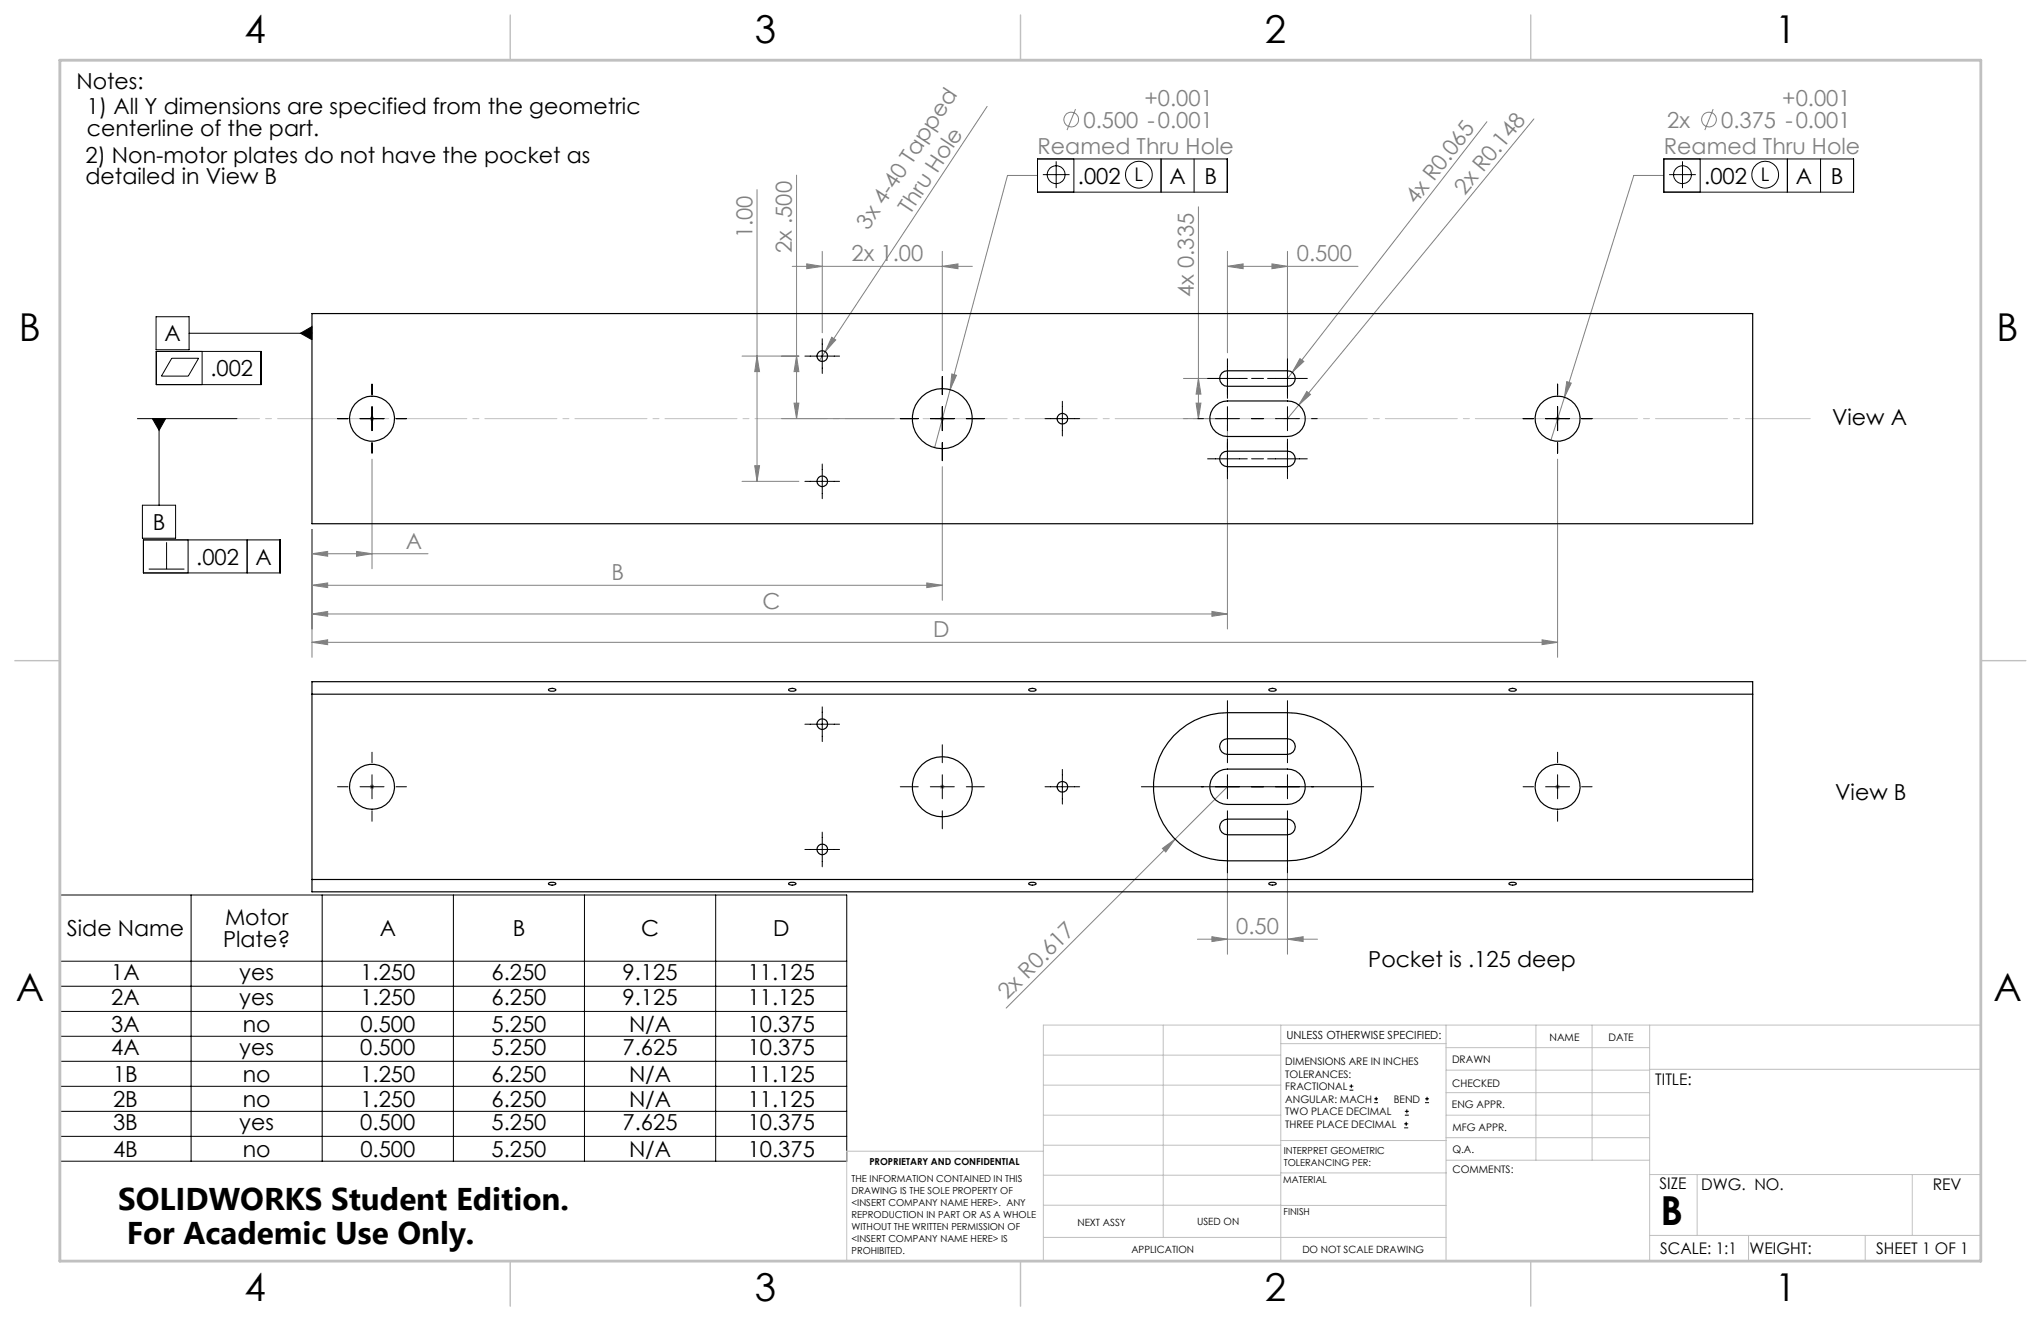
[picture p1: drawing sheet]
<svg xmlns="http://www.w3.org/2000/svg" width="432mm" height="279mm" viewBox="0 0 432 279" stroke-linecap="round" stroke-linejoin="round" font-family="sans-serif">
<g fill="none" stroke="#808080" stroke-width=".21">
<path d="M168.5 37v51.5M208.8 22.5l-34.2 51.9M219.5 37.1h-6.4l-15.4 57.6M227.5 23.1l-1.8 4.4M314.6 25.8l-41.2 52.9M324.5 25.2l-49.7 60.5M352 37.1h-6.3l-14.7 46.9M362.4 23.1l-1.7 4.4M160.2 40.1v61.7M167.6 56.3h38.1M170.7 55.8l3.3 .5-3.3 .5zM174 53.2v17.2"/>
<path d="M199.4 56.3l3.3-.5v1zM199.4 53.2v25.2M253.5 43.7v44.8M259.7 56.3l3.3-.5v1zM259.7 56.3h27.6M259.7 53.2v21.4M269.1 55.8l3.3 .5-3.3 .5zM272.4 53.2v25.6M157 75.3h12M160.2 75.3l.5 3.3h-1zM168.5 75.3l.5 3.3h-1zM174.6 74.4l-1.2 1.9"/>
<path d="M176 71.3l.8 .6-2.2 2.5zM201.4 79.1l1 .3-1.4 3zM273.4 78.7l-1 1.3M275 75.8l.8 .6-2.4 2.3zM78.2 88.5h1M78.4 88.2l.7 .7M78.7 88.1v1M78.7 97.1v23.2M79.1 88.2l-.7 .7M159.7 98.5h1l-.5 3.3zM165.3 88.5h23.9M168 85.3h1l-.5 3.2z"/>
<path d="M198.9 88.5h.9M199 88.2l.7 .7M199.4 88.1v1M199.4 98.7v28.3M199.7 88.2l-.7 .7M250.4 88.5h8M250.4 80h8M253 85.3h1.1l-.6 3.2zM253.5 80l.6 3.4h-1.1zM259.7 89.8v43.2M274.8 85.7l-2.4 2.8M276.5 82.8l.7 .6-2.4 2.3z"/>
<path d="M329 88.5h1M329.2 88.2l.7 .7M329.5 88.1v1M329.5 97.1v41.9M329.9 88.2l-.7 .7M331 84l-2.9 9.1M331.5 80.7l.9 .3-1.4 3zM66 117.1l3.3-.5v1.1zM66 112v27M66 117.1h24.6M75.4 116.6l3.3 .5-3.3 .6zM157 101.8h12"/>
<path d="M66 123.8l3.3-.5v1zM66 135.9l3.3-.6v1zM66 129.9l3.3-.6v1.1zM66 123.8h133.4M66 135.9h263.5M66 129.9h193.7M196.1 123.3l3.3 .5-3.3 .5zM256.4 129.3l3.3 .6-3.3 .5zM326.2 135.3l3.3 .6-3.3 .4zM78.2 166.4h1M78.4 166.1l.7 .7M78.7 165.9v1"/>
<path d="M79.1 166.1l-.7 .7M198.9 166.4h.9M199 166.1l.7 .7M199.4 165.9v1M199.7 166.1l-.7 .7M245.9 179.5l2.7-2-2 2.7zM259.7 166.4l-46.8 46.8M329 166.4h1M329.2 166.1l.7 .7M329.5 165.9v1M329.9 166.1l-.7 .7M253.3 198.6h25.4"/>
<path d="M256.4 198.1l3.3 .5-3.3 .5zM259.7 183.3v18.5M272.4 198.6l3.3-.5v1zM272.4 183.3v18.5"/>
<circle cx="226.6" cy="25.3" r="1.55"/>
<circle cx="361.6" cy="25.3" r="1.55"/>
</g>
<g fill="none" stroke="#000" stroke-width=".21">
<path d="M219.5 33.6h40.1v7h-40.1zM220.6 36.9h5.7M223.4 34.1v5.7M227.2 33.6v7M245.6 33.6v7M252.6 33.6v7M352 33.6h40.1v7h-40.1zM353.1 36.9h5.7M356 34.1v5.7M359.7 33.6v7M378.1 33.6v7M385.2 33.6v7"/>
<path d="M33 67h7v7h-7zM33.1 74.3h22.1v7.1h-22.1zM36.3 75.8h5.7l-2.2 3.8h-5.7zM40 70.5h26M42.8 74.3v7.1M63.6 70.5l2.4-1.4v2.8zM170.3 75.3h7.3M174 71.6v7.4M199.4 79.7v3.8M259.7 75.9v8.3M272.4 75.9v8.3M29.1 88.5h21"/>
<path d="M32.2 88.5h2.8l-1.3 2.5zM33.7 88.5v18.4M71.4 88.5h2.2M76.2 88.5h5M78.7 81.2v2.3M78.7 86v5.1M78.7 93.6v2.2M83.8 88.5h2.2M174 98.1v7.4M190.5 88.5h3.8M196.8 88.5h5.1M199.4 86v5.1"/>
<path d="M199.4 93.6v3.8M204.4 88.5h3.8M221.1 88.5h7.3M224.8 84.9v7.3M253.4 88.5h1.2M255.5 80h8.4M255.5 97h8.4M257.1 88.5h5.1M259.7 86v5.1M259.7 92.9v8.3M264.8 88.5h1.2M266.1 88.5h1.2"/>
<path d="M268.2 80h8.4M268.2 97h8.4M269.8 88.5h5.1M272.4 86v5.1M272.4 92.9v8.3M277.5 88.5h1.2M322.2 88.5h2.2M327 88.5h5.1M329.5 81.2v2.3M329.5 86v5.1M329.5 93.6v2.2M334.6 88.5h2.2"/>
<path d="M30.1 106.9h7v6.9h-7zM30.3 114.2h29v7h-29zM35.2 114.7v5.7M39.8 114.2v7M52.3 114.2v7M170.3 101.8h7.3M31.5 120.4h7.5M78.7 159.1v2.2M170.3 153.2h7.3M174 149.5v7.3M199.4 157.5v3.8M259.7 148.2v13.1"/>
<path d="M272.4 148.2v13.1M329.5 159.1v2.2M71.4 166.4h2.2M76.2 166.4h5M78.7 163.9v5M78.7 171.5v2.2M83.8 166.4h2.2M170.3 179.7h7.3M174 176v7.3M190.5 166.4h3.8M196.8 166.4h5.1M199.4 163.9v5"/>
<path d="M199.4 171.5v3.8M204.4 166.4h3.8M221.1 166.4h7.3M224.8 162.7v7.4M241.5 166.4h49.1M259.7 163.9v5M259.7 171.5v13.1M272.4 163.9v5M272.4 171.5v13.1M322.2 166.4h2.2M327 166.4h5.1M329.5 163.9v5"/>
<path d="M329.5 171.5v2.2M334.6 166.4h2.2M12.7 189.3h166.4v56.3h-166.4zM40.4 189.3v56.3M68.2 189.3v56.3M95.9 189.3v56.3M123.6 189.3v56.3M151.4 189.3v56.3M12.7 203.3h166.4M12.7 208.6h166.4M12.7 213.9h166.4M12.7 219.2h166.4"/>
<path d="M12.7 235.1h166.4M12.7 224.5h166.4M12.7 229.8h166.4M285.5 230.6h.8M285.5 229.7h.8M285.9 229.3v.9M290.7 233.2h.8M290.7 232.4h.8M291.1 232v.8M297.1 238.5h.8M297.1 237.7h.8M297.2 235.9h.9"/>
<path d="M297.2 235.1h.9M297.5 237.3v.8M297.6 234.6v.9M301.5 233.2h.8M301.5 232.4h.8M301.9 232v.8M12.7 240.3h166.4"/>
<circle cx="223.4" cy="37" r="1.89"/>
<circle cx="240.9" cy="37" r="2.83"/>
<circle cx="356" cy="37" r="1.9"/>
<circle cx="373.4" cy="37" r="2.83"/>
</g>
<path d="M66 88.5h317" fill="none" stroke="#c0c0c0" stroke-width=".21" stroke-dasharray="15.2 1.3 1.3 1.3" stroke-dashoffset="1.5"/>
<path d="M66 88.5h-15.8" fill="none" stroke="#c0c0c0" stroke-width=".21" stroke-dasharray="15.2 1.3 1.3 1.3" stroke-dashoffset="7.9"/>
<g fill="none" stroke="#c0c0c0" stroke-width=".21">
<path d="M246.1 216.8v44.9M271 216.8v49.9M305.9 216.8v49.9M324.9 216.8v28.6M336.8 216.8v28.6M349 216.8v49.9M220.7 235.9h50.3M220.7 229.5h50.3M220.7 223.2h50.3M271 220.7h34.9M305.9 231.1h43.1M305.9 226.3h43.1"/>
<path d="M305.9 221.6h43.1M305.9 235.9h43.1M349 226.2h70.1M220.7 243.5h-41.6v23.2h240v-49.9h-198.4v49.9M220.7 254.9l85.2 .1M220.7 248.6h50.3M220.7 242.2h50.3M271 248.1h35M271 241.2h35M305.9 240.6h43.1M306 245.4h43M349 248.4h70.1"/>
<path d="M359.1 248.4v12.9M404.6 248.4v12.9M220.7 261.7h85.2M349 261.3h70.1M369.9 261.3v5.4M394.6 261.3v5.4"/>
</g>
<path d="M107.9 3.2v9.5M215.9 3.2v9.5M323.8 3.2v9.5M3.1 139.7h9.6M419.1 139.7h9.5M107.9 266.7v9.6M215.9 266.7v9.6M323.8 266.7v9.6" fill="none" stroke="#c0c0c0" stroke-width=".3"/>
<path d="M12.7 12.7h406.4v254h-406.4z" fill="none" stroke="#c0c0c0" stroke-width=".6"/>
<path d="M264.8 80h2.5M267.3 88.5h-2.5M267.3 97h-2.5M264.8 166.4h2.5" fill="none" stroke="#000" stroke-width=".21" stroke-dasharray="15.2 1.3 1.3 1.3"/>
<g fill="#808080">
<path d="M245.9 179.5l2.7-2-2 2.7z"/>
<path d="M276.5 82.8l.7 .6-2.4 2.3z"/>
<path d="M275 75.8l.8 .6-2.4 2.3z"/>
<path d="M176 71.3l.8 .6-2.2 2.5z"/>
<path d="M199.4 56.3l3.3-.5v1zM170.7 55.8l3.3 .5-3.3 .5z"/>
<path d="M66 117.1l3.3-.5v1.1zM75.4 116.6l3.3 .5-3.3 .6zM66 123.8l3.3-.5v1zM196.1 123.3l3.3 .5-3.3 .5zM66 135.9l3.3-.6v1zM326.2 135.3l3.3 .6-3.3 .4zM66 129.9l3.3-.6v1.1zM256.4 129.3l3.3 .6-3.3 .5zM259.7 56.3l3.3-.5v1zM269.1 55.8l3.3 .5-3.3 .5zM331.5 80.7l-.5 3.3 1.4-3zM201.4 79.1l-.4 3.3 1.4-3z"/>
<path d="M253 85.3h1.1l-.6 3.2zM253.5 80l.6 3.4h-1.1z"/>
<path d="M160.2 75.3l.5 3.3h-1zM159.7 98.5h1l-.5 3.3zM168.5 75.3l.5 3.3h-1zM168 85.3h1l-.5 3.2z"/>
<path d="M256.4 198.1l3.3 .5-3.3 .5zM272.4 198.6l3.3-.5v1z"/>
</g>
<path d="M63.6 70.5l2.4 1.4v-2.8zM32.2 88.5l1.5 2.5 1.3-2.5z" fill="#000"/>
<g fill="none" stroke="#000" stroke-width=".25">
<path d="M66 66.3h304.8v44.5h-304.8zM258.5 78.9l.5-.4 .7-.1h12.7a1.64 1.64 0 0 1 1.6 1.7 1.64 1.64 0 0 1-1.6 1.6h-12.7a1.66 1.66 0 0 1-1.5-1 1.66 1.66 0 0 1 .3-1.8zM257.2 85.8l.8-.6 .8-.3 .9-.1h12.7a3.8 3.8 0 0 1 3.7 3.8 3.8 3.8 0 0 1-3.7 3.7h-12.7a3.8 3.8 0 0 1-3.5-2.4 3.8 3.8 0 0 1 1-4.1zM258.5 95.9l.5-.4 .7-.1h12.7a1.64 1.64 0 0 1 1.6 1.7 1.64 1.64 0 0 1-1.6 1.6h-12.7a1.66 1.66 0 0 1-1.5-1 1.66 1.66 0 0 1 .3-1.8zM66 144.2h304.8v44.4h-304.8zM66 146.8h304.8M116.1 145.8l.7-.2 .6 .1 .2 .2a1.26 1.26 0 0 1-1.6 0zM166.9 145.8l.7-.2 .6 .1 .2 .2a1.26 1.26 0 0 1-1.6 0zM217.7 145.8l.7-.2 .6 .1 .2 .2a1.26 1.26 0 0 1-1.6 0zM248.3 155.6a15.7 15.7 0 0 1 11.4-4.9h12.7a15.7 15.7 0 0 1 15.7 15.7 15.7 15.7 0 0 1-15.7 15.7h-12.7a15.7 15.7 0 0 1-14.4-9.5 15.7 15.7 0 0 1 3-17zM258.5 156.7l.5-.3 .7-.2h12.7a1.66 1.66 0 0 1 1.6 1.7 1.66 1.66 0 0 1-1.6 1.7h-12.7a1.66 1.66 0 0 1-1.5-1.1 1.66 1.66 0 0 1 .3-1.8zM268.5 145.8l.7-.2 .6 .1 .2 .2a1.26 1.26 0 0 1-1.6 0z"/>
<path d="M319.3 145.8l.7-.2 .6 .1 .2 .2a1.26 1.26 0 0 1-1.6 0zM257.2 163.6l.8-.5 .8-.3 .9-.1h12.7a3.7 3.7 0 0 1 3.7 3.7 3.7 3.7 0 0 1-3.7 3.7h-12.7a3.7 3.7 0 0 1-3.5-2.4 3.7 3.7 0 0 1 1-4.1zM258.5 173.7l.5-.3 .7-.2h12.7a1.66 1.66 0 0 1 1.6 1.7 1.66 1.66 0 0 1-1.6 1.7h-12.7a1.66 1.66 0 0 1-1.5-1.1 1.66 1.66 0 0 1 .3-1.8zM66 186h304.8M116.1 186.8l1-.2 .5 .3a1.15 1.15 0 0 1-1.6 0zM166.9 186.8l1-.2 .5 .3a1.15 1.15 0 0 1-1.6 0zM217.7 186.8l1-.2 .5 .3a1.15 1.15 0 0 1-1.6 0zM268.5 186.8l1-.2 .5 .3a1.15 1.15 0 0 1-1.6 0zM319.3 186.8l1-.2 .5 .3a1.15 1.15 0 0 1-1.6 0z"/>
<circle cx="174" cy="75.3" r="1.14"/>
<circle cx="78.7" cy="88.5" r="4.8"/>
<circle cx="199.4" cy="88.6" r="6.4"/>
<circle cx="224.8" cy="88.6" r="1.13"/>
<circle cx="329.5" cy="88.5" r="4.8"/>
<circle cx="174" cy="101.8" r="1.13"/>
<circle cx="174" cy="153.2" r="1.13"/>
<circle cx="78.7" cy="166.4" r="4.8"/>
<circle cx="174" cy="179.7" r="1.13"/>
<circle cx="199.4" cy="166.4" r="6.3"/>
<circle cx="224.8" cy="166.4" r="1.13"/>
<circle cx="329.5" cy="166.4" r="4.8"/>
</g>
<text font-size="8.5" x="351.3" y="259">B</text>
<g font-size="8.1">
<text x="51.7" y="9.1">4</text>
<text x="159.7" y="9.1">3</text>
<text x="267.6" y="9.1">2</text>
<text x="375.6" y="9.1">1</text>
<text x="4" y="72">B</text>
<text x="422.4" y="72">B</text>
<text x="3.3" y="211.7">A</text>
<text x="421.7" y="211.7">A</text>
<text x="51.7" y="275.2">4</text>
<text x="159.7" y="275.2">3</text>
<text x="267.6" y="275.2">2</text>
<text x="375.6" y="275.2">1</text>
</g>
<g font-size="6.6">
<text x="25" y="255.9">SOLIDWORKS Student Edition.</text>
<text x="26.8" y="263.2">For Academic Use Only.</text>
</g>
<g font-size="4.7">
<text x="16.2" y="18.8">Notes:</text>
<text x="18.4" y="24.2">1) All Y dimensions are specified from the geometric</text>
<text x="18.4" y="28.7">centerline of the part.</text>
<text x="18.1" y="34.5">2) Non-motor plates do not have the pocket as</text>
<text x="18.1" y="39">detailed in View B</text>
<text x="228.1" y="38.9">.002</text>
<text x="247.4" y="38.9">A</text>
<text x="254.8" y="38.9">B</text>
<text x="360.6" y="38.9">.002</text>
<text x="379.9" y="38.9">A</text>
<text x="387.3" y="38.9">B</text>
<text x="34.8" y="72.2">A</text>
<text x="44.5" y="79.6">.002</text>
<text x="387.6" y="89.9">View A</text>
<text x="32.3" y="112.1">B</text>
<text x="41.5" y="119.4">.002</text>
<text x="54.1" y="119.4">A</text>
<text x="388.3" y="169.2">View B</text>
<text x="14.1" y="198">Side Name</text>
<text x="47.6" y="195.7">Motor</text>
<text x="80.3" y="198">A</text>
<text x="108.5" y="198">B</text>
<text x="135.7" y="198">C</text>
<text x="163.6" y="198">D</text>
<text x="47.2" y="200.2">Plate?</text>
<text x="23.5" y="207.2">1A</text>
<text x="50.6" y="207.2">yes</text>
<text x="76.2" y="207.2">1.250</text>
<text x="104" y="207.2">6.250</text>
<text x="131.7" y="207.2">9.125</text>
<text x="158.2" y="207.2">11.125</text>
<text x="289.5" y="204.6">Pocket is .125 deep</text>
<text x="23.5" y="212.5">2A</text>
<text x="50.6" y="212.5">yes</text>
<text x="76.2" y="212.5">1.250</text>
<text x="104" y="212.5">6.250</text>
<text x="131.7" y="212.5">9.125</text>
<text x="158.2" y="212.5">11.125</text>
<text x="23.5" y="218.2">3A</text>
<text x="51.4" y="218.2">no</text>
<text x="76.2" y="218.2">0.500</text>
<text x="104" y="218.2">5.250</text>
<text x="133.1" y="218.2">N/A</text>
<text x="158.2" y="218.2">10.375</text>
<text x="23.5" y="223.1">4A</text>
<text x="50.6" y="223.1">yes</text>
<text x="76.2" y="223.1">0.500</text>
<text x="104" y="223.1">5.250</text>
<text x="131.7" y="223.1">7.625</text>
<text x="158.2" y="223.1">10.375</text>
<text x="23.9" y="228.8">1B</text>
<text x="51.4" y="228.8">no</text>
<text x="76.2" y="228.8">1.250</text>
<text x="104" y="228.8">6.250</text>
<text x="133.1" y="228.8">N/A</text>
<text x="158.2" y="228.8">11.125</text>
<text x="23.9" y="234.1">2B</text>
<text x="23.9" y="238.9">3B</text>
<text x="50.6" y="238.9">yes</text>
<text x="51.4" y="234.1">no</text>
<text x="76.2" y="238.9">0.500</text>
<text x="76.2" y="234.1">1.250</text>
<text x="104" y="238.9">5.250</text>
<text x="104" y="234.1">6.250</text>
<text x="131.7" y="238.9">7.625</text>
<text x="133.1" y="234.1">N/A</text>
<text x="158.2" y="238.9">10.375</text>
<text x="158.2" y="234.1">11.125</text>
<text x="23.9" y="244.6">4B</text>
<text x="51.4" y="244.6">no</text>
<text x="76.2" y="244.6">0.500</text>
<text x="104" y="244.6">5.250</text>
<text x="133.1" y="244.6">N/A</text>
<text x="158.2" y="244.6">10.375</text>
</g>
<g font-size="4.7" fill="#808080">
<text x="242.2" y="22.5">+0.001</text>
<text x="377.1" y="22.5">+0.001</text>
<text x="229.2" y="27">0.500 -0.001</text>
<text x="352.7" y="27">2x</text>
<text x="364.1" y="27">0.375 -0.001</text>
<text x="219.5" y="32.6">Reamed Thru Hole</text>
<text x="352" y="32.6">Reamed Thru Hole</text>
<text x="309.9" y="41.4" transform="rotate(-51 309.9 41.4)">2x R0.148</text>
<text x="192.5" y="45.5" transform="rotate(-57 192.5 45.5)">Thru Hole</text>
<text x="299.6" y="43.4" transform="rotate(-52 299.6 43.4)">4x R0.065</text>
<text x="159.2" y="50.4" transform="rotate(-90 159.2 50.4)">1.00</text>
<text x="167.5" y="53.5" transform="rotate(-90 167.5 53.5)">2x .500</text>
<text x="183.7" y="48.8" transform="rotate(-57 183.7 48.8)">3x 4-40 Tapped</text>
<text x="180.2" y="55.3">2x 1.00</text>
<text x="274.4" y="55.3">0.500</text>
<text x="252.5" y="62.8" transform="rotate(-90 252.5 62.8)">4x 0.335</text>
<text x="85.8" y="116.1">A</text>
<text x="129.4" y="122.8">B</text>
<text x="161.3" y="128.8">C</text>
<text x="197.5" y="134.8">D</text>
<text x="261.5" y="197.6">0.50</text>
<text x="213.1" y="211.6" transform="rotate(-45 213.1 211.6)">2x R0.617</text>
</g>
<g font-size="4">
<text x="240" y="38.3">L</text>
<text x="372.6" y="38.3">L</text>
</g>
<g font-size="3.4">
<text x="350.2" y="229.5">TITLE:</text>
<text x="351.1" y="251.6">SIZE</text>
<text x="359.9" y="251.6">DWG. NO.</text>
<text x="408.9" y="251.7">REV</text>
<text x="351.2" y="265.2">SCALE: 1:1</text>
<text x="370.1" y="265.3">WEIGHT:</text>
<text x="396.9" y="265.2">SHEET 1 OF 1</text>
</g>
<text font-size="2.4" x="272.2" y="219.7">UNLESS OTHERWISE SPECIFIED:</text>
<g font-size="2.2">
<text x="327.8" y="220.1">NAME</text>
<text x="340.3" y="220.2">DATE</text>
<text x="271.9" y="225.3">DIMENSIONS ARE IN INCHES</text>
<text x="271.9" y="227.9">TOLERANCES:</text>
<text x="307.2" y="224.9">DRAWN</text>
<text x="271.9" y="230.6">FRACTIONAL</text>
<text x="271.9" y="233.2">ANGULAR: MACH</text>
<text x="294.9" y="233.2">BEND</text>
<text x="307.3" y="229.8">CHECKED</text>
<text x="271.9" y="235.9">TWO PLACE DECIMAL</text>
<text x="271.9" y="238.5">THREE PLACE DECIMAL</text>
<text x="307.2" y="234.5">ENG APPR.</text>
<text x="307.3" y="239.2">MFG APPR.</text>
<text x="307.3" y="243.9">Q.A.</text>
<text x="307.3" y="248.1">COMMENTS:</text>
</g>
<g font-size="2.1">
<text x="227.9" y="259.2">NEXT ASSY</text>
<text x="253.3" y="259.2">USED ON</text>
<text x="239.3" y="265">APPLICATION</text>
<text x="275.5" y="265.1">DO NOT SCALE DRAWING</text>
</g>
<g font-size="2">
<text x="271.6" y="244.1">INTERPRET GEOMETRIC</text>
<text x="180.2" y="250">THE INFORMATION CONTAINED IN THIS</text>
<text x="183.9" y="246.4">PROPRIETARY AND CONFIDENTIAL</text>
<text x="271.5" y="250.2">MATERIAL</text>
<text x="271.6" y="246.6">TOLERANCING PER:</text>
<text x="180.2" y="252.5">DRAWING IS THE SOLE PROPERTY OF</text>
<text x="180.2" y="255.1">&lt;INSERT COMPANY NAME HERE&gt;. ANY</text>
<text x="180.2" y="257.6">REPRODUCTION IN PART OR AS A WHOLE</text>
<text x="271.5" y="257">FINISH</text>
<text x="180.2" y="260.1">WITHOUT THE WRITTEN PERMISSION OF</text>
<text x="180.2" y="262.6">&lt;INSERT COMPANY NAME HERE&gt; IS</text>
<text x="180.2" y="265.2">PROHIBITED.</text>
</g>
</svg>
